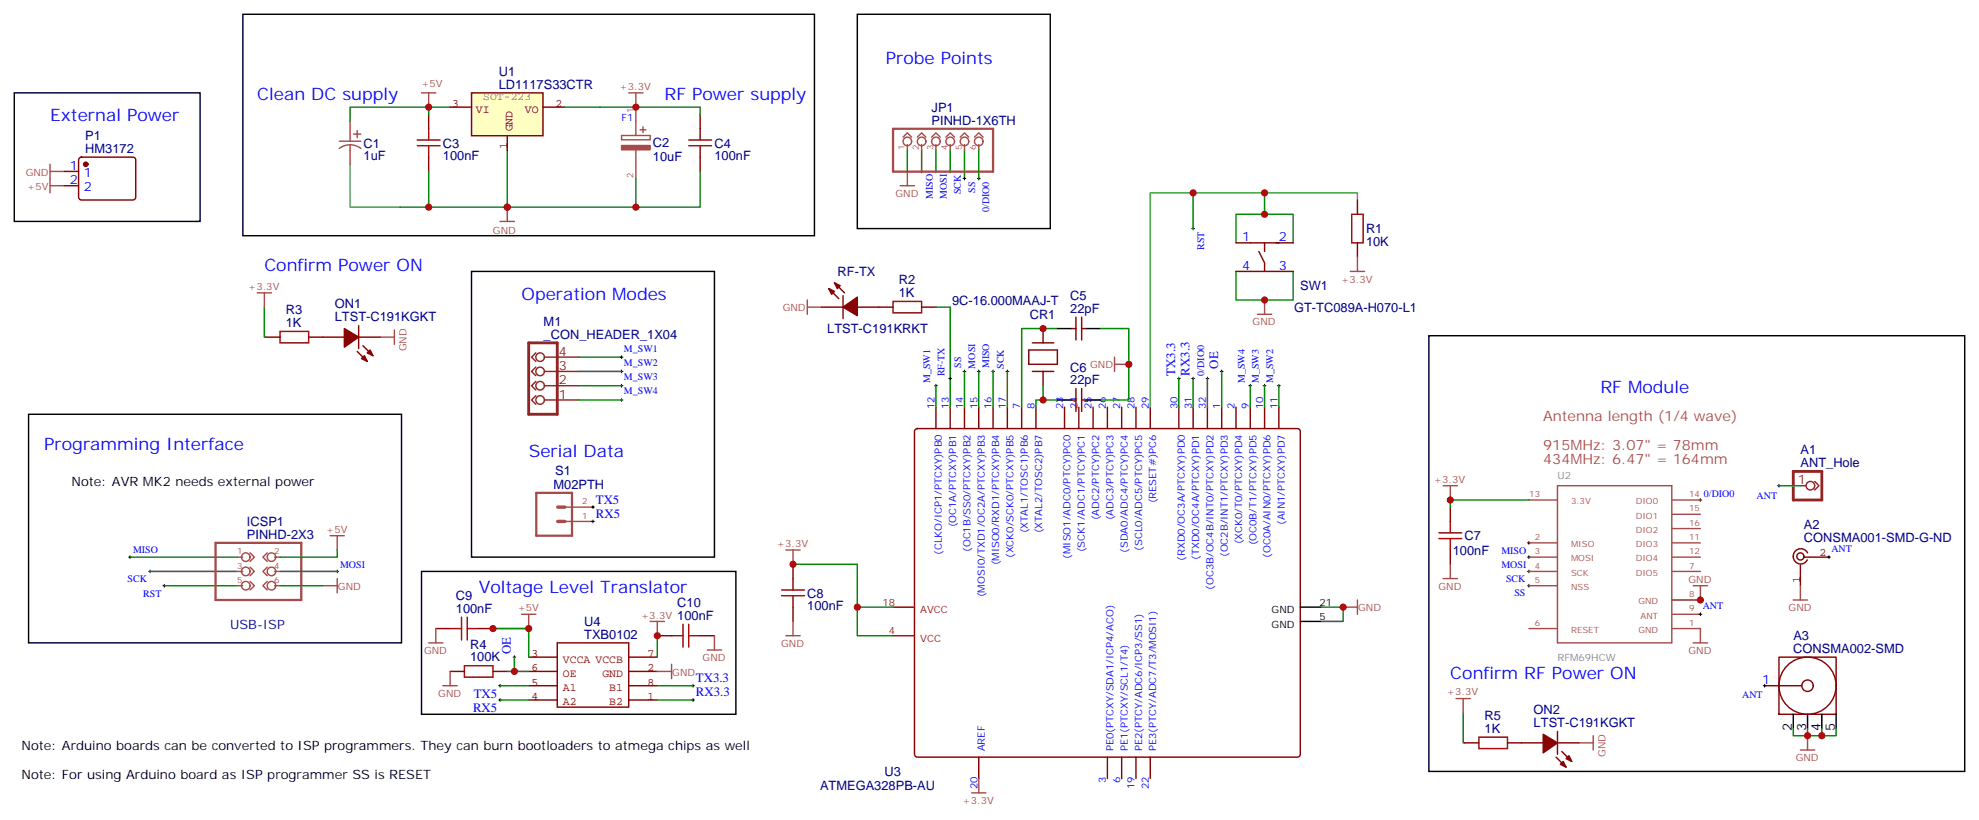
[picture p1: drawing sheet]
<svg xmlns="http://www.w3.org/2000/svg" width="489mm" height="202mm" viewBox="0 0 489 202" stroke-linecap="round" stroke-linejoin="round" font-family="sans-serif">
<g fill="none" stroke="#a64a4a" stroke-width=".35">
<path d="M155.2 22.9h3.5M157 22.9v3.6M12.3 42.3h3.6M12.3 40.6v7M12.3 45.9h3.6M123.5 54.7h3.5M125.2 51.2v3.5M81.5 132.3h3.5M83.3 132.3v3.5M79.7 144.6h3.6M83.3 142.9v3.5M418 158.8h3.6"/>
<path d="M419.8 155.2v3.6"/>
</g>
<path d="M86.4 40.6v10.6h12.4" fill="none" stroke="#4aa64a" stroke-width=".35"/>
<path d="M7.1 102.3h92v56.5h-92z" fill="none" stroke="#000" stroke-width=".35"/>
<g fill="none" stroke="#000" stroke-width=".25">
<path d="M297.7 93.5h.7M298.1 93.1v.7M31.7 137.6h.8M32.1 137.2v.7M377.1 137.6h.7M377.1 134.1h.7M377.5 133.7v.7M377.5 137.2v.7M419.5 123.5h.7M419.8 123.1v.7M36.7 141.1h.7M37 140.8v.7"/>
<path d="M40.2 144.6h.7M40.6 144.3v.7M82.9 141.1h.7M83.3 140.8v.7M377.1 141.1h.7M377.1 144.6h.7M377.5 140.8v.7M377.5 144.3v.7"/>
</g>
<path d="M111.1 26.5h-24.7v3.5M125.2 37v14.2h-26.4M32.1 137.6h26.5M37 141.1h21.6M40.6 144.6h18M211.7 149.9v7.1h8.8" fill="none" stroke="#008700" stroke-width=".35"/>
<path d="M442.7 116.4h7.1v7.1h-7.1z" fill="none" stroke="#8c2424" stroke-width=".71"/>
<g fill="none" stroke="#8c2424" stroke-width=".35">
<path d="M444.5 119.9h1.4M448 118.9l1.1 1-1.1 1.1"/>
<circle cx="447" cy="119.9" r="1.06"/>
</g>
<path d="M116.4 22.9h17.7v10.6h-17.7z" fill="#ffffc2" stroke="#850000" stroke-width=".35"/>
<g fill="none" stroke="#850000" stroke-width=".35">
<path d="M111.1 26.5h5.3M125.2 33.5v3.5M134.1 26.5h5.2M254 86.4h7.1v3.6h-7.1zM254.9 91.7h5.3M254.9 84.7h5.3M257.5 81.1v3.6M257.5 91.7v3.5M226 106l.5-.2h93.8a.71 .71 0 0 1 .7 .7v79.8a.76 .76 0 0 1-.7 .7h-93.8a.76 .76 0 0 1-.7-.7v-79.8zM444.5 139.5v5.1M445.4 137.6h6.2M446.3 136.5a1.86 1.86 0 0 0-2.8-.6 1.86 1.86 0 0 0-.1 2.8 1.86 1.86 0 0 0 2.8-.4"/>
<path d="M137.6 158.8h17.6v15.8h-17.6zM130.5 172.9h7.1M130.5 165.8h7.1M130.5 162.3h7.1M130.5 169.3h7.1M155.2 172.9h7.1M155.2 165.8h7.1M155.2 162.3h7.1M155.2 169.3h7.1"/>
<circle cx="444.5" cy="137.4" r=".88"/>
</g>
<g fill="none" stroke="#008700" stroke-width=".35">
<path d="M105.8 26.5v1.7M139.3 26.5h33.6v1.7M224 37v5.3M227.5 37v5.3M231.1 37v5.3M234.6 37v5.3M238.1 37v7.1M241.7 37v7.1M105.8 42.3v8.9M157 44.1v7.1h-31.8M172.9 42.3v8.9h-15.9M294.6 47.6v8.8"/>
<path d="M312.2 47.6v5.3h-7v7.1M312.2 52.9h7.1v7.1M65.3 75.8v7.5h.3M231.1 75.8h3.5v24.7M305.2 67v7.1h14.1v-7.1M142.9 88.2h10.6M142.9 91.7h10.6M142.9 95.2h10.6M142.9 98.8h10.6M231.1 95.2v5.3M238.1 91.7v8.8M241.7 91.7v8.8"/>
<path d="M245.2 91.7v8.8M248.7 91.7v8.8M257.5 95.2v3.6M261.1 98.8h-5.3v1.7M261.1 81.1h-8.9v19.4M271.6 81.1h7.1v17.7h-7.1M291 93.5v7M294.6 93.5v7M298.1 93.5v7M301.6 91.7v8.8M308.7 95.2v5.3M312.2 95.2v5.3"/>
<path d="M315.7 95.2v5.3M439.2 119.9h5.3M83.3 135.8v1.8h-14.2M195.8 139.3h15.9v10.6h8.8M377.5 123.5h-19.4v1.7M69.1 141.1h14.2M69.1 144.6h10.6M130.5 155.2h-8.8h8.8v7.1M162.3 157v5.3M326.3 149.9h5.3v3.6h-5.3M123.5 169.3h7M123.5 172.9h7"/>
<path d="M125.2 165.8h5.3M127 162.3v3.5M162.3 169.3h8.8M162.3 172.9h8.8M361.2 176v7.4h.4M442.7 179.9v1.8h10.6v-1.8M446.3 179.9v1.8M449.8 179.9v1.8"/>
</g>
<g fill="none" stroke="#870000" stroke-width=".35">
<path d="M19.6 39l.5-.2h12.7a.71 .71 0 0 1 .7 .7v9.2a.76 .76 0 0 1-.7 .7h-12.7a.76 .76 0 0 1-.7-.7v-9.2zM105.8 28.2v3.6M105.8 38.8v3.5M172.9 28.2v3.6M172.9 38.8v3.5M15.9 42.3h3.5M15.9 45.9h3.5M305.2 60h14.1M312.2 60v2.1M335.1 49.4v3.5M335.1 60v3.5M202.8 75.8h5.3"/>
<path d="M204.6 71.3l2.5 2.4M206 69.8l2.5 2.5M208.1 73v5.7M211.7 75.8h8.8M227.5 75.8h3.6M265.6 78.3v5.7M267.1 78.3v5.7M305.2 67h14.1M310.8 62.1l1.4 2.8v2.1M65.6 83.3h3.5M76.2 83.3h8.8M88.2 86.8l2.5 2.5"/>
<path d="M88.5 83.3h5.3M88.5 80.4v5.7M89.6 85.4l2.5 2.4M264.6 81.1h1M264.6 98.8h1M265.6 96v5.6M267.1 96v5.6M267.1 81.1h1M267.1 98.8h1M231.1 100.5v5.3M234.6 100.5v5.3M238.1 100.5v5.3"/>
<path d="M241.7 100.5v5.3M245.2 100.5v5.3M248.7 100.5v5.3M252.2 100.5v5.3M255.8 100.5v5.3M262.8 100.5v5.3M266.3 100.5v5.3M269.9 100.5v5.3M273.4 100.5v5.3M276.9 100.5v5.3M280.5 100.5v5.3M284 100.5v5.3"/>
<path d="M291 100.5v5.3M294.6 100.5v5.3M298.1 100.5v5.3M301.6 100.5v5.3M305.2 100.5v5.3M308.7 100.5v5.3M312.2 100.5v5.3M315.7 100.5v5.3M195.8 139.3v3.6M358.1 125.2v3.6M358.1 135.8v3.5M107.6 155.2h3.5"/>
<path d="M118.2 155.2h3.5M162.3 157h3.5M172.9 157h3.5M195.8 149.9v3.6M111.1 165.8h3.6M121.7 165.8h3.5M435.7 169.3h9.2M439.2 162.3h14.1v14.1h-14.1zM241.7 187v5.3M273.4 187v5.3M276.9 187v5.3M280.5 187v5.3"/>
<path d="M284 187v5.3M361.6 183.4h3.5M372.2 183.4h8.8M384.2 187l2.4 2.4M384.5 183.4h5.3M384.5 180.6v5.7M385.6 185.6l2.5 2.4"/>
<circle cx="446.3" cy="169.3" r="7.1"/>
<circle cx="446.3" cy="169.3" r="1.41"/>
</g>
<path d="M220.5 157h5.3M220.5 149.9h5.3" fill="none" stroke="#f00" stroke-width=".35"/>
<g fill="none" stroke="#000" stroke-width=".35">
<path d="M60 3.5h141.1v54.7h-141.1zM211.7 3.5h47.6v52.9h-47.6zM3.5 22.9h45.9v31.8h-45.9zM116.4 67h60v70.6h-60zM261.1 81.1h3.5M261.1 98.8h3.5M268.1 81.1h3.5M268.1 98.8h3.5M352.8 82.9h132.3v107.6h-132.3zM104.1 141.1h77.6v35.3h-77.6zM321 153.5h5.3M321 149.9h5.3"/>
<path d="M442.7 176.4v3.5M446.3 176.4v3.5M449.8 176.4v3.5M453.3 176.4v3.5"/>
</g>
<g fill="none" stroke="#a64a4a" stroke-width=".35">
<path d="M83.8 36.6a4.4 4.4 0 0 1 5.3 0M83.8 34.9h5.3M86.4 30v3.5M86.4 33.6v1.3M86.4 35.8v4.8M87.3 33.1h1.8M88.2 32.2v1.8M104.1 22.9h3.5M105.8 22.9v3.6M153.5 33.5h7v1h-7zM157 26.5v7M157 37v3.5"/>
<path d="M158 32h1.5M158.7 31.3v1.5M223 33.9l1-1.1 1.1 1.1M224 35.7v1.3M226.5 33.9l1-1.1 1.1 1.1M227.5 35.7v1.3M230 33.9l1.1-1.1 1 1.1M231.1 35.7v1.3M233.5 33.9l1.1-1.1 1.1 1.1M234.6 35.7v1.3M237.1 33.9l1-1.1 1.1 1.1M238.1 35.7v1.3"/>
<path d="M240.6 33.9l1.1-1.1 1 1.1M241.7 35.7v1.3M157 40.6v3.5M222.2 45.9h3.6M224 42.3v3.6M63.5 72.3h3.5M65.3 72.3v3.5M199.3 75.8h3.5M199.3 74.1v3.5M310.4 77.6h3.6M312.2 74.1v3.5M333.4 67h3.5"/>
<path d="M335.1 63.5v3.5M93.8 83.3h3.6M97.4 81.5v3.5M275.2 90h3.5M275.2 88.2v3.5M356.3 119.9h3.5M358.1 119.9v3.6M384.5 119.9h28.2v38.9h-28.2zM58.6 137.6h1.3M61.7 136.5l1.1 1.1-1.1 1M66 136.5l-1.1 1.1 1.1 1M67.8 137.6h1.3"/>
<path d="M139.5 128.8h6.9M139.5 125.2h6.9M194 135.8h3.6M195.8 135.8v3.5M358.1 139.3v3.6M377.5 123.5h6.9M377.5 134.1h6.9M377.5 137.6h6.9M412.9 123.5h6.9M412.9 127h6.9M412.9 130.5h6.9M412.9 134.1h6.9"/>
<path d="M412.9 137.6h6.9M58.6 141.1h1.3M58.6 144.6h1.3M61.7 140.1l1.1 1-1.1 1.1M61.7 143.6l1.1 1-1.1 1.1M66 140.1l-1.1 1 1.1 1.1M66 143.6l-1.1 1 1.1 1.1M67.8 141.1h1.3M67.8 144.6h1.3M105.8 158.8h3.6M107.6 155.2v3.6M128.8 151.7h3.5"/>
<path d="M130.5 151.7v3.5M160.5 153.5h3.5M162.3 153.5v3.5M176.4 157v3.5M194 157h3.6M195.8 153.5v3.5M331.6 149.9h3.5M335.1 148.2v3.5M356.3 142.9h3.5M377.5 155.2h6.9M377.5 141.1h6.9M377.5 144.6h6.9"/>
<path d="M412.9 155.2h6.9M412.9 141.1h6.9M412.9 151.7h6.9M418 144.6h3.6M419.8 144.6v3.6h-6.9M442.7 148.2h3.6M444.5 144.6v3.6M109.4 169.3h3.5M111.1 165.8v3.5M162.3 165.8h3.5M165.8 164v3.6M174.6 160.5h3.6"/>
<path d="M359.5 172.5h3.5M361.2 172.5v3.5M239.9 195.8h3.5M241.7 192.3v3.5M389.8 183.4h3.5M393.3 181.7v3.5M444.5 185.2h3.5M446.3 181.7v3.5"/>
<circle cx="224" cy="34.9" r="1.06"/>
<circle cx="227.5" cy="34.9" r="1.06"/>
<circle cx="231.1" cy="34.9" r="1.06"/>
<circle cx="234.6" cy="34.9" r="1.06"/>
<circle cx="238.1" cy="34.9" r="1.06"/>
<circle cx="241.7" cy="34.9" r="1.06"/>
<circle cx="60.7" cy="137.6" r="1.06"/>
<circle cx="67" cy="137.6" r="1.06"/>
<circle cx="60.7" cy="144.6" r="1.06"/>
<circle cx="60.7" cy="141.1" r="1.06"/>
<circle cx="67" cy="141.1" r="1.06"/>
<circle cx="67" cy="144.6" r="1.06"/>
</g>
<g fill="none" stroke="#000" stroke-width=".25">
<path d="M227.2 42.3h.7M227.5 42v.7M230.7 42.3h.7M231.1 42v.7M234.2 42.3h.7M234.6 42v.7M237.8 44.1h.7M238.1 43.7v.8M241.3 44.1h.7M241.7 43.7v.8M294.2 56.4h.7M294.6 56.1v.7"/>
<path d="M153.1 91.7h.7M153.1 88.2h.7M153.1 95.2h.7M153.1 98.8h.7M153.5 87.8v.7M153.5 91.4v.7M153.5 94.9v.7M153.5 98.4v.7M230.7 95.2h.7M231.1 94.9v.7M234.2 93.5h.7M234.6 93.1v.7"/>
<path d="M237.8 91.7h.7M238.1 91.4v.7M241.3 91.7h.7M241.7 91.4v.7M244.8 91.7h.7M245.2 91.4v.7M248.4 91.7h.7M248.7 91.4v.7M290.7 93.5h.7M291 93.1v.7M294.2 93.5h.7M294.6 93.1v.7"/>
<path d="M301.3 91.7h.7M301.6 91.4v.7M308.3 95.2h.7M308.7 94.9v.7M311.9 95.2h.7M312.2 94.9v.7M315.4 95.2h.7M315.7 94.9v.7M438.9 119.9h.7M439.2 119.6v.7M146 125.2h.8M146 128.8h.8"/>
<path d="M146.4 124.9v.7M146.4 128.4v.7M451.2 137.6h.7M451.6 137.2v.7M419.5 151.7h.7M419.8 151.3v.7M123.1 169.3h.7M123.1 172.9h.7M123.5 169v.7M123.5 172.5v.7M126.6 162.3h.8M127 161.9v.7"/>
<path d="M170.7 169.3h.7M170.7 172.9h.7M171.1 169v.7M171.1 172.5v.7M435.3 169.3h.7M435.7 169v.7"/>
</g>
<path d="M335.1 49.4v-1.8h-51.1v52.9" fill="none" stroke="#4aa64a" stroke-width=".35"/>
<path d="M153.5 35.9h7v1.1h-7z" fill="#a64a4a" stroke="#a64a4a" stroke-width=".35"/>
<path d="M130.5 84.7h7.1v17.6h-7.1z" fill="none" stroke="#8c2424" stroke-width=".71"/>
<g fill="none" stroke="#8c2424" stroke-width=".35">
<path d="M132.3 97.7l-1.1 1.1 1.1 1M132.3 94.2l-1.1 1 1.1 1.1M132.3 90.7l-1.1 1 1.1 1.1M132.3 87.1l-1.1 1.1 1.1 1.1M134.4 98.8h8.5M134.4 95.2h8.5M134.4 91.7h8.5M134.4 88.2h8.5"/>
<circle cx="133.3" cy="91.7" r="1.06"/>
<circle cx="133.3" cy="88.2" r="1.06"/>
<circle cx="133.3" cy="95.2" r="1.06"/>
<circle cx="133.3" cy="98.8" r="1.06"/>
</g>
<g fill="#870000" stroke="#870000" stroke-width=".35">
<path d="M90.7 87.1l.7-.7 .7 1.4z"/>
<path d="M89.3 88.5l.7-.7 .7 1.5z"/>
<path d="M85 81.1l3.5 2.2-3.5 2.4z"/>
<path d="M208.1 75.8l3.6-2.4v4.6z"/>
<path d="M206 69.8l1.4 .8-.7 .7z"/>
<path d="M204.6 71.3l1.4 .7-.7 .7z"/>
<path d="M386.6 187.3l.7-.7 .8 1.4z"/>
<path d="M385.2 188.7l.7-.7 .7 1.4z"/>
<path d="M381 181.3l3.5 2.1-3.5 2.5z"/>
<circle cx="21.2" cy="40.6" r=".53"/>
</g>
<g fill="none" stroke="#a10000" stroke-width=".35">
<path d="M103 36h5.7M103 34.6h5.7M105.8 31.8v2.8M105.8 36v2.8M170 36h5.7M170 34.6h5.7M172.9 31.8v2.8M172.9 36v2.8M333.7 52.9h2.8v7.1h-2.8zM220.5 74.4h7v2.9h-7zM69.1 81.8h7.1v2.9h-7.1zM355.2 133h5.7"/>
<path d="M355.2 131.6h5.7M358.1 128.8v2.8M358.1 133v2.8M111.1 155.2h2.8M113.9 152.4v5.6M115.4 155.2h2.8M115.4 152.4v5.6M165.8 157h2.8M168.6 154.2v5.6M170 154.2v5.6M170 157h2.9M193 147.1h5.6"/>
<path d="M193 145.7h5.6M195.8 142.9v2.8M195.8 147.1v2.8M114.7 164.4h7v2.8h-7zM365.1 182h7.1v2.9h-7.1z"/>
</g>
<path d="M220.5 31.8h24.7v10.6h-24.7zM53.2 134.1h21.2v14.1h-21.2zM132.4 121.7h8.8v10.6h-8.8z" fill="none" stroke="#a64a4a" stroke-width=".56"/>
<path d="M137.7 125.2h1.8M137.7 128.8h1.8" fill="none" stroke="#a64a4a" stroke-width=".85"/>
<g fill="#c00">
<circle cx="125.2" cy="51.2" r=".88"/>
<circle cx="312.2" cy="74.1" r=".88"/>
<circle cx="312.2" cy="52.9" r=".88"/>
<circle cx="257.5" cy="81.1" r=".88"/>
<circle cx="257.5" cy="98.8" r=".88"/>
<circle cx="419.8" cy="148.2" r=".88"/>
<circle cx="446.3" cy="181.7" r=".88"/>
<circle cx="449.8" cy="181.7" r=".88"/>
<circle cx="211.7" cy="149.9" r=".88"/>
<circle cx="278.7" cy="90" r=".88"/>
<circle cx="312.2" cy="47.6" r=".88"/>
<circle cx="294.6" cy="47.6" r=".88"/>
<circle cx="157" cy="26.5" r=".88"/>
<circle cx="331.6" cy="149.9" r=".88"/>
<circle cx="157" cy="51.2" r=".88"/>
<circle cx="195.8" cy="139.3" r=".88"/>
<circle cx="358.1" cy="123.5" r=".88"/>
<circle cx="127" cy="165.8" r=".88"/>
<circle cx="105.8" cy="26.5" r=".88"/>
<circle cx="162.3" cy="157" r=".88"/>
<circle cx="130.5" cy="155.2" r=".88"/>
<circle cx="121.7" cy="155.2" r=".88"/>
<circle cx="105.8" cy="51.2" r=".88"/>
</g>
<g font-size="4.2" fill="#00f">
<text x="218.7" y="15.9">Probe Points</text>
<text x="12.3" y="30">External Power</text>
<text x="63.5" y="24.7">Clean DC supply</text>
<text x="164" y="24.7">RF Power supply</text>
<text x="65.3" y="67">Confirm Power ON</text>
<text x="128.8" y="74.1">Operation Modes</text>
<text x="395.1" y="97">RF Module</text>
<text x="10.9" y="111.1">Programming Interface</text>
<text x="130.5" y="112.9">Serial Data</text>
<text x="118.2" y="146.4">Voltage Level Translator</text>
<text x="358.1" y="167.6">Confirm RF Power ON</text>
</g>
<g font-size="3.5" fill="#a54b4b">
<text x="381" y="104.1">Antenna length (1/4 wave)</text>
<text x="381" y="111.1">915MHz: 3.07&quot; = 78mm</text>
<text x="381" y="114.7">434MHz: 6.47&quot; = 164mm</text>
</g>
<g font-size="3.2" fill="#000080">
<text x="123.1" y="21.9">LD1117S33CTR</text>
<text x="123.1" y="18.7">U1</text>
<text x="230" y="27.6">JP1</text>
<text x="21" y="34.6">P1</text>
<text x="230" y="30.7">PINHD-1X6TH</text>
<text x="21" y="37.7">HM3172</text>
<text x="89.8" y="39.6">1uF</text>
<text x="89.8" y="36.4">C1</text>
<text x="109.4" y="39.6">100nF</text>
<text x="109.4" y="36.4">C3</text>
<text x="161.2" y="39.6">10uF</text>
<text x="161.2" y="36.4">C2</text>
<text x="176.4" y="39.6">100nF</text>
<text x="176.4" y="36.4">C4</text>
<text x="337.3" y="57.5">R1</text>
<text x="337.3" y="60.7">10K</text>
<text x="206.8" y="68.2">RF-TX</text>
<text x="221.9" y="70.2">R2</text>
<text x="321" y="71.7">SW1</text>
<text x="70.6" y="77.6">R3</text>
<text x="82.7" y="76.1">ON1</text>
<text x="221.9" y="73.4">1K</text>
<text x="235.1" y="75.2">9C-16.000MAAJ-T</text>
<text x="264.2" y="77.3">22pF</text>
<text x="264.2" y="74.1">C5</text>
<text x="319.5" y="77">GT-TC089A-H070-L1</text>
<text x="70.6" y="80.8">1K</text>
<text x="82.7" y="79.4">LTST-C191KGKT</text>
<text x="134.2" y="83.6">_CON_HEADER_1X04</text>
<text x="134.2" y="80.4">M1</text>
<text x="204.2" y="82.3">LTST-C191KRKT</text>
<text x="254.2" y="78.7">CR1</text>
<text x="264.2" y="94.9">22pF</text>
<text x="264.2" y="91.8">C6</text>
<text x="444.5" y="112.2">A1</text>
<text x="137.1" y="117.4">S1</text>
<text x="444.5" y="115.4">ANT_Hole</text>
<text x="136.7" y="120.7">M02PTH</text>
<text x="61" y="129.8">ICSP1</text>
<text x="445.4" y="130.7">A2</text>
<text x="61" y="133">PINHD-2X3</text>
<text x="358.7" y="137">100nF</text>
<text x="361.6" y="133.4">C7</text>
<text x="445.4" y="133.8">CONSMA001-SMD-G-ND</text>
<text x="112.5" y="148.1">C9</text>
<text x="167.2" y="149.9">C10</text>
<text x="199.3" y="147.5">C8</text>
<text x="112.5" y="151.3">100nF</text>
<text x="144.2" y="154.7">U4</text>
<text x="167.2" y="153.1">100nF</text>
<text x="199.3" y="150.7">100nF</text>
<text x="116.1" y="160.1">R4</text>
<text x="144.2" y="157.7">TXB0102</text>
<text x="442.8" y="161.2">CONSMA002-SMD</text>
<text x="442.8" y="158">A3</text>
<text x="116.1" y="163.3">100K</text>
<text x="366.5" y="177.8">R5</text>
<text x="378.6" y="179.6">LTST-C191KGKT</text>
<text x="378.6" y="176.3">ON2</text>
<text x="366.5" y="181">1K</text>
<text x="218.4" y="191.6">U3</text>
<text x="202.5" y="195.1">ATMEGA328PB-AU</text>
</g>
<g font-size="3.2" fill="#00f">
<text x="17.2" y="42">1</text>
<text x="17.2" y="45.5">2</text>
<text x="20.7" y="43.7">1</text>
<text x="20.7" y="47.3">2</text>
<text x="306.7" y="59.6">1</text>
<text x="315.7" y="59.6">2</text>
<text x="306.7" y="66.7">4</text>
<text x="315.7" y="66.7">3</text>
<text x="290.2" y="92.8" transform="rotate(-90 290.2 92.8)">TX3.3</text>
<text x="293.7" y="92.8" transform="rotate(-90 293.7 92.8)">RX3.3</text>
<text x="300.7" y="91" transform="rotate(-90 300.7 91)">OE</text>
<text x="147.1" y="124.4">TX5</text>
<text x="147.1" y="127.9">RX5</text>
<text x="126.1" y="161.6" transform="rotate(-90 126.1 161.6)">OE</text>
<text x="117" y="172.4">TX5</text>
<text x="171.8" y="168.5">TX3.3</text>
<text x="171.8" y="172">RX3.3</text>
<text x="435.1" y="169">1</text>
<text x="116.8" y="175.9">RX5</text>
</g>
<g font-size="3.2" fill="#8d2323">
<text x="137.9" y="87.8">4</text>
<text x="137.9" y="94.9">2</text>
<text x="137.9" y="91.4">3</text>
<text x="137.9" y="98.4">1</text>
<text x="443.9" y="119.6">1</text>
</g>
<g font-size="3.2">
<text x="17.6" y="119.9">Note: AVR MK2 needs external power</text>
<text x="5.3" y="185.2">Note: Arduino boards can be converted to ISP programmers. They can burn bootloaders to atmega chips as well</text>
<text x="442.4" y="180.5" transform="rotate(-90 442.4 180.5)">2</text>
<text x="445.9" y="180.5" transform="rotate(-90 445.9 180.5)">3</text>
<text x="449.4" y="180.5" transform="rotate(-90 449.4 180.5)">4</text>
<text x="453" y="180.5" transform="rotate(-90 453 180.5)">5</text>
<text x="5.3" y="192.3">Note: For using Arduino board as ISP programmer SS is RESET</text>
</g>
<text font-size="3.2" fill="#009" x="56.8" y="155.2">USB-ISP</text>
<g font-size="2.8" fill="#840000">
<text x="111.7" y="26.4">3</text>
<text x="117.5" y="27.8">VI</text>
<text x="129.6" y="27.8">VO</text>
<text x="137.1" y="26.4">2</text>
<text x="126.6" y="32.5" transform="rotate(-90 126.6 32.5)">GND</text>
<text x="125.2" y="36.7" transform="rotate(-90 125.2 36.7)">1</text>
<text x="449.2" y="137.4">2</text>
<text x="444.5" y="144" transform="rotate(-90 444.5 144)">1</text>
<text x="131.2" y="162.2">3</text>
<text x="131.2" y="165.8">6</text>
<text x="139" y="163.6">VCCA VCCB</text>
<text x="139" y="167.1">OE</text>
<text x="148.7" y="167.1">GND</text>
<text x="159.9" y="165.8">2</text>
<text x="159.9" y="162.2">7</text>
<text x="131.2" y="172.8">4</text>
<text x="131.2" y="169.3">5</text>
<text x="139" y="170.7">A1</text>
<text x="150.4" y="170.7">B1</text>
<text x="159.9" y="172.8">1</text>
<text x="159.9" y="169.3">8</text>
<text x="139" y="174.2">A2</text>
<text x="150.4" y="174.2">B2</text>
</g>
<text font-size="2.8" fill="#848484" x="119.3" y="24.7">SOT-223</text>
<g font-size="2.5" fill="#a54b4b">
<text x="104" y="21.4">+5V</text>
<text x="153" y="22.2">+3.3V</text>
<text x="6.3" y="43.3">GND</text>
<text x="6.7" y="46.9">+5V</text>
<text x="221.1" y="48.6">GND</text>
<text x="121.7" y="57.7">GND</text>
<text x="61.3" y="71.6">+3.3V</text>
<text x="331.1" y="69.8">+3.3V</text>
<text x="193.3" y="76.9">GND</text>
<text x="309.3" y="80.3">GND</text>
<text x="100.4" y="86.8" transform="rotate(-90 100.4 86.8)">GND</text>
<text x="269.2" y="90.9">GND</text>
<text x="354" y="119.2">+3.3V</text>
<text x="80.5" y="131.6">+5V</text>
<text x="191.8" y="135.1">+3.3V</text>
<text x="416.9" y="143.9">GND</text>
<text x="83.4" y="145.6">GND</text>
<text x="355.2" y="145.6">GND</text>
<text x="127.8" y="151">+5V</text>
<text x="158.3" y="152.8">+3.3V</text>
<text x="335.3" y="150.9">GND</text>
<text x="441.6" y="150.9">GND</text>
<text x="104.7" y="161.5">GND</text>
<text x="192.9" y="159.7">GND</text>
<text x="416.9" y="161.4">GND</text>
<text x="166" y="166.8">GND</text>
<text x="173.5" y="163.2">GND</text>
<text x="108.2" y="172.1">GND</text>
<text x="357.2" y="171.7">+3.3V</text>
<text x="396.4" y="187" transform="rotate(-90 396.4 187)">GND</text>
<text x="443.3" y="187.9">GND</text>
<text x="237.7" y="198.5">+3.3V</text>
</g>
<g font-size="2.5" fill="#00f">
<text x="153.5" y="30">F1</text>
<text x="237.3" y="48" transform="rotate(-90 237.3 48)">SCK</text>
<text x="240.7" y="47.7" transform="rotate(-90 240.7 47.7)">SS</text>
<text x="230.3" y="49.1" transform="rotate(-90 230.3 49.1)">MISO</text>
<text x="233.8" y="49.1" transform="rotate(-90 233.8 49.1)">MOSI</text>
<text x="244.2" y="52.4" transform="rotate(-90 244.2 52.4)">0/DIO0</text>
<text x="297.3" y="61.8" transform="rotate(-90 297.3 61.8)">RST</text>
<text x="154" y="86.8">M_SW1</text>
<text x="154" y="90.3">M_SW2</text>
<text x="154" y="93.9">M_SW3</text>
<text x="229.7" y="94.7" transform="rotate(-90 229.7 94.7)">M_SW1</text>
<text x="233.2" y="92.9" transform="rotate(-90 233.2 92.9)">RF-TX</text>
<text x="237.3" y="90.9" transform="rotate(-90 237.3 90.9)">SS</text>
<text x="240.8" y="91" transform="rotate(-90 240.8 91)">MOSI</text>
<text x="244.2" y="91" transform="rotate(-90 244.2 91)">MISO</text>
<text x="247.9" y="91.1" transform="rotate(-90 247.9 91.1)">SCK</text>
<text x="297.3" y="92.7" transform="rotate(-90 297.3 92.7)">0/DIO0</text>
<text x="307.3" y="94.7" transform="rotate(-90 307.3 94.7)">M_SW4</text>
<text x="310.8" y="94.7" transform="rotate(-90 310.8 94.7)">M_SW3</text>
<text x="314.4" y="94.7" transform="rotate(-90 314.4 94.7)">M_SW2</text>
<text x="154" y="97.4">M_SW4</text>
<text x="230.7" y="101.1" transform="rotate(-90 230.7 101.1)">12</text>
<text x="234.2" y="101.1" transform="rotate(-90 234.2 101.1)">13</text>
<text x="237.8" y="101.1" transform="rotate(-90 237.8 101.1)">14</text>
<text x="241.3" y="101.1" transform="rotate(-90 241.3 101.1)">15</text>
<text x="244.8" y="101.1" transform="rotate(-90 244.8 101.1)">16</text>
<text x="248.4" y="101.1" transform="rotate(-90 248.4 101.1)">17</text>
<text x="251.9" y="101.1" transform="rotate(-90 251.9 101.1)">7</text>
<text x="255.4" y="101.1" transform="rotate(-90 255.4 101.1)">8</text>
<text x="262.5" y="101.1" transform="rotate(-90 262.5 101.1)">23</text>
<text x="266" y="101.1" transform="rotate(-90 266 101.1)">24</text>
<text x="269.5" y="101.1" transform="rotate(-90 269.5 101.1)">25</text>
<text x="273" y="101.1" transform="rotate(-90 273 101.1)">26</text>
<text x="276.6" y="101.1" transform="rotate(-90 276.6 101.1)">27</text>
<text x="280.1" y="101.1" transform="rotate(-90 280.1 101.1)">28</text>
<text x="283.6" y="101.1" transform="rotate(-90 283.6 101.1)">29</text>
<text x="290.7" y="101.1" transform="rotate(-90 290.7 101.1)">30</text>
<text x="294.2" y="101.1" transform="rotate(-90 294.2 101.1)">31</text>
<text x="297.7" y="101.1" transform="rotate(-90 297.7 101.1)">32</text>
<text x="301.3" y="101.1" transform="rotate(-90 301.3 101.1)">1</text>
<text x="304.8" y="101.1" transform="rotate(-90 304.8 101.1)">2</text>
<text x="308.3" y="101.1" transform="rotate(-90 308.3 101.1)">9</text>
<text x="311.9" y="101.1" transform="rotate(-90 311.9 101.1)">10</text>
<text x="315.4" y="101.1" transform="rotate(-90 315.4 101.1)">11</text>
<text x="285.5" y="124.3" transform="rotate(-90 285.5 124.3)">(RESET#)PC6</text>
<text x="420.7" y="122.6">0/DIO0</text>
<text x="433.7" y="123.2">ANT</text>
<text x="236.1" y="130.2" transform="rotate(-90 236.1 130.2)">(OC1A/PTCXY)PB1</text>
<text x="253.7" y="131.6" transform="rotate(-90 253.7 131.6)">(XTAL1/TOSC1)PB6</text>
<text x="257.3" y="131.6" transform="rotate(-90 257.3 131.6)">(XTAL2/TOSC2)PB7</text>
<text x="271.4" y="128.5" transform="rotate(-90 271.4 128.5)">(ADC2/PTCY)PC2</text>
<text x="274.9" y="128.5" transform="rotate(-90 274.9 128.5)">(ADC3/PTCY)PC3</text>
<text x="317.2" y="129.6" transform="rotate(-90 317.2 129.6)">(AIN1/PTCXY)PD7</text>
<text x="32.9" y="136.6">MISO</text>
<text x="232.6" y="137" transform="rotate(-90 232.6 137)">(CLKO/ICP1/PTCXY)PB0</text>
<text x="239.6" y="136.3" transform="rotate(-90 239.6 136.3)">(OC1B/SS0/PTCXY)PB2</text>
<text x="250.2" y="137.8" transform="rotate(-90 250.2 137.8)">(XCK0/SCK0/PTCXY)PB5</text>
<text x="264.3" y="138" transform="rotate(-90 264.3 138)">(MISO1/ADC0/PTCY)PC0</text>
<text x="267.8" y="136.3" transform="rotate(-90 267.8 136.3)">(SCK1/ADC1/PTCY)PC1</text>
<text x="278.4" y="136.5" transform="rotate(-90 278.4 136.5)">(SDA0/ADC4/PTCY)PC4</text>
<text x="282" y="136" transform="rotate(-90 282 136)">(SCL0/ADC5/PTCY)PC5</text>
<text x="303.1" y="137.5" transform="rotate(-90 303.1 137.5)">(OC2B/INT1/PTCXY)PD3</text>
<text x="306.7" y="134.4" transform="rotate(-90 306.7 134.4)">(XCK0/T0/PTCXY)PD4</text>
<text x="310.2" y="134.6" transform="rotate(-90 310.2 134.6)">(OC0B/T1/PTCXY)PD5</text>
<text x="313.7" y="137.7" transform="rotate(-90 313.7 137.7)">(OC0A/AIN0/PTCXY)PD6</text>
<text x="370.7" y="136.9">MISO</text>
<text x="452.1" y="136.2">ANT</text>
<text x="31.5" y="143.7">SCK</text>
<text x="84" y="140.2">MOSI</text>
<text x="246.7" y="139.6" transform="rotate(-90 246.7 139.6)">(MISO0/RXD1/PTCXY)PB4</text>
<text x="292.5" y="138.4" transform="rotate(-90 292.5 138.4)">(RXD0/OC3A/PTCXY)PD0</text>
<text x="296.1" y="138.2" transform="rotate(-90 296.1 138.2)">(TXD0/OC4A/PTCXY)PD1</text>
<text x="370.7" y="140.3">MOSI</text>
<text x="371.8" y="143.8">SCK</text>
<text x="35.4" y="147.4">RST</text>
<text x="243.2" y="147.5" transform="rotate(-90 243.2 147.5)">(MOSI0/TXD1/OC2A/PTCXY)PB3</text>
<text x="299.6" y="145.6" transform="rotate(-90 299.6 145.6)">(OC3B/OC4B/INT0/PTCXY)PD2</text>
<text x="373.9" y="147.3">SS</text>
<text x="420.4" y="150.3">ANT</text>
<text x="430.1" y="172.5">ANT</text>
<text x="243.2" y="185.6" transform="rotate(-90 243.2 185.6)">AREF</text>
<text x="274.9" y="185.6" transform="rotate(-90 274.9 185.6)">PE0(PTCXY/SDA1/ICP4/ACO)</text>
<text x="278.4" y="185.6" transform="rotate(-90 278.4 185.6)">PE1(PTCXY/SCL1/T4)</text>
<text x="282" y="185.6" transform="rotate(-90 282 185.6)">PE2(PTCY/ADC6/ICP3/SS1)</text>
<text x="285.5" y="185.6" transform="rotate(-90 285.5 185.6)">PE3(PTCY/ADC7/T3/MOSI1)</text>
<text x="241.3" y="194.9" transform="rotate(-90 241.3 194.9)">20</text>
<text x="273" y="193.3" transform="rotate(-90 273 193.3)">3</text>
<text x="276.6" y="193.3" transform="rotate(-90 276.6 193.3)">6</text>
<text x="280.1" y="194.9" transform="rotate(-90 280.1 194.9)">19</text>
<text x="283.6" y="194.9" transform="rotate(-90 283.6 194.9)">22</text>
</g>
<g font-size="2.5" fill="#838383">
<text x="384.5" y="118.2">U2</text>
<text x="384.5" y="163.2">RFM69HCW</text>
</g>
<g font-size="2.5" fill="#f00">
<text x="217.9" y="149.6">18</text>
<text x="227.2" y="151.4">AVCC</text>
<text x="219.4" y="156.6">4</text>
<text x="227.2" y="158.5">VCC</text>
</g>
<g font-size="2.5">
<text x="325.8" y="149.6">21</text>
<text x="314" y="155">GND</text>
<text x="314" y="151.4">GND</text>
<text x="325.8" y="153.1">5</text>
</g>
<g font-size="2.1" fill="#a54b4b">
<text x="156.3" y="27.8" transform="rotate(-90 156.3 27.8)">1</text>
<text x="223.3" y="37.1" transform="rotate(-90 223.3 37.1)">1</text>
<text x="226.8" y="37.1" transform="rotate(-90 226.8 37.1)">2</text>
<text x="230.4" y="37.1" transform="rotate(-90 230.4 37.1)">3</text>
<text x="233.9" y="37.1" transform="rotate(-90 233.9 37.1)">4</text>
<text x="237.4" y="37.1" transform="rotate(-90 237.4 37.1)">5</text>
<text x="241" y="37.1" transform="rotate(-90 241 37.1)">6</text>
<text x="156.3" y="44" transform="rotate(-90 156.3 44)">2</text>
<text x="143.7" y="124.5">2</text>
<text x="377.6" y="122.8">13</text>
<text x="387.9" y="124.5">3.3V</text>
<text x="403.9" y="124.5">DIO0</text>
<text x="417" y="122.8">14</text>
<text x="143.7" y="128.1">1</text>
<text x="403.9" y="128">DIO1</text>
<text x="403.9" y="131.6">DIO2</text>
<text x="417" y="126.3">15</text>
<text x="417" y="129.8">16</text>
<text x="58.6" y="136.9">1</text>
<text x="67.7" y="136.9">2</text>
<text x="378.9" y="133.4">2</text>
<text x="378.9" y="136.9">3</text>
<text x="387.9" y="135.1">MISO</text>
<text x="403.9" y="135.1">DIO3</text>
<text x="417" y="133.4">11</text>
<text x="417" y="136.9">12</text>
<text x="58.6" y="140.4">3</text>
<text x="58.6" y="143.9">5</text>
<text x="67.7" y="140.4">4</text>
<text x="67.7" y="143.9">6</text>
<text x="378.9" y="140.4">4</text>
<text x="378.9" y="143.9">5</text>
<text x="387.9" y="142.2">SCK</text>
<text x="387.9" y="138.6">MOSI</text>
<text x="403.9" y="138.6">DIO4</text>
<text x="403.9" y="142.2">DIO5</text>
<text x="417" y="140.4">7</text>
<text x="387.9" y="145.7">NSS</text>
<text x="404.5" y="149.2">GND</text>
<text x="417" y="147.5">8</text>
<text x="378.9" y="154.5">6</text>
<text x="405.1" y="152.7">ANT</text>
<text x="417" y="154.5">1</text>
<text x="417" y="151">9</text>
<text x="387.9" y="156.3">RESET</text>
<text x="404.5" y="156.3">GND</text>
</g>
</svg>
